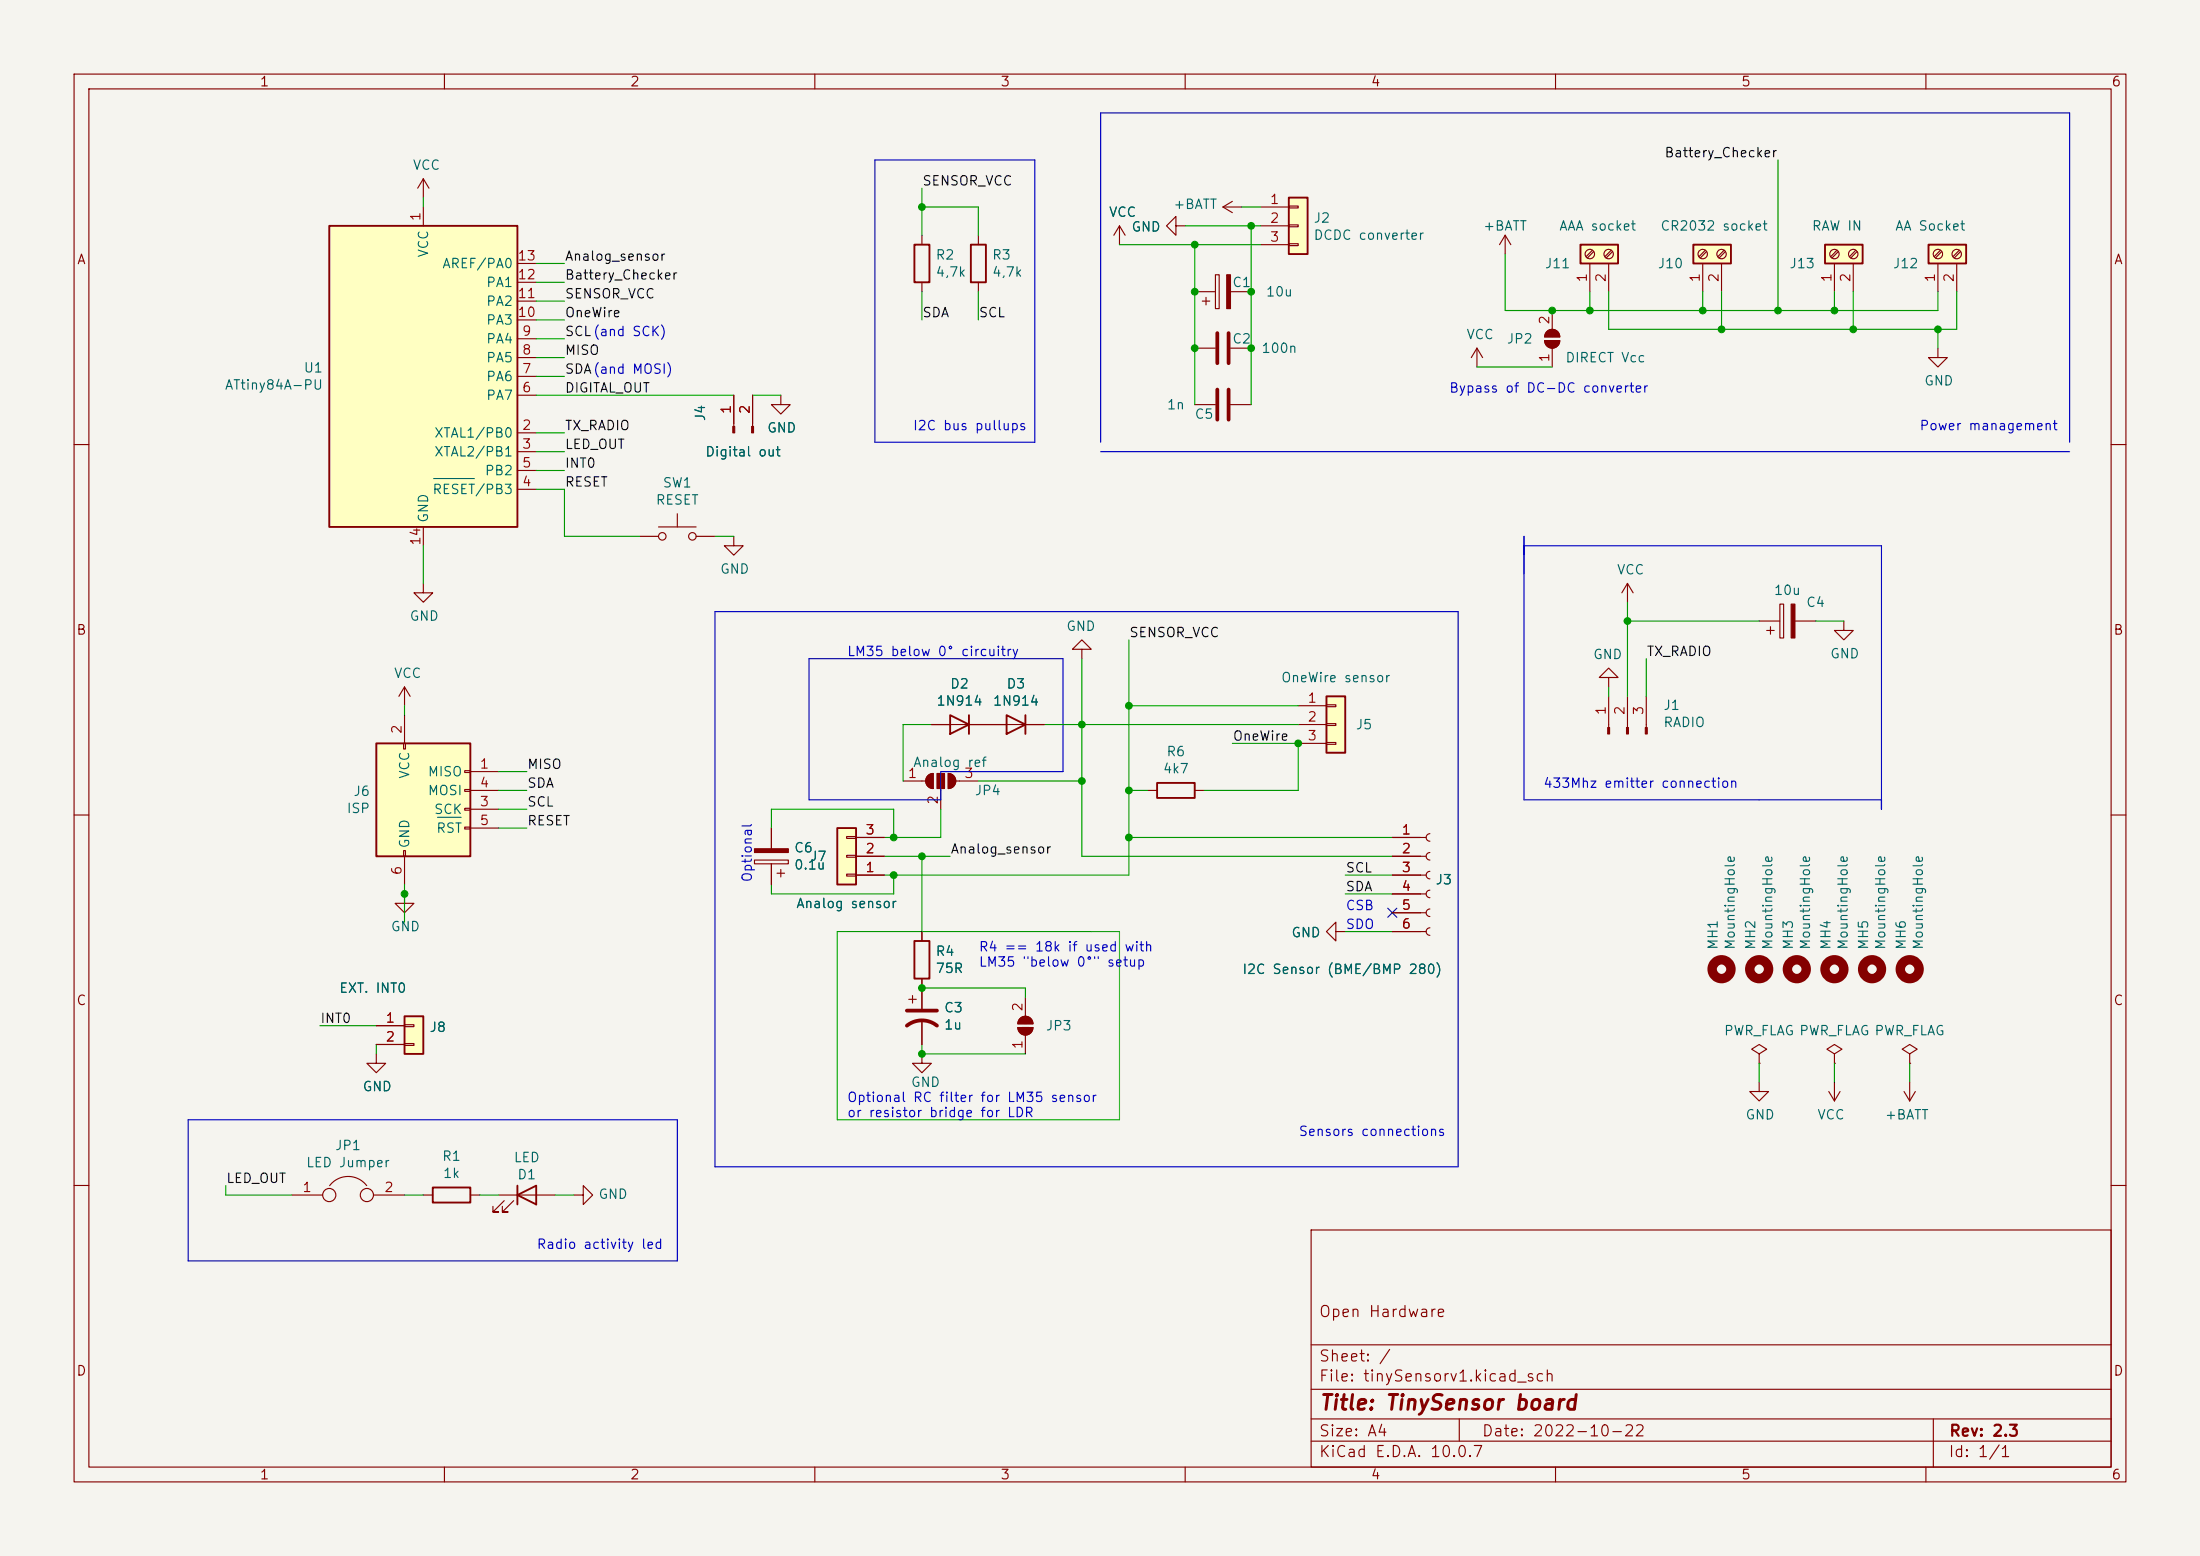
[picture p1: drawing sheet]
<svg xmlns="http://www.w3.org/2000/svg" width="297mm" height="210mm" viewBox="0 0 297 210" stroke-linecap="round" stroke-linejoin="round" font-family="sans-serif">
<path d="M0 0h297v210h-297z" fill="#f5f4ef" stroke="#f5f4ef" stroke-width=".14"/>
<g fill="none" stroke="#840000" stroke-width=".15">
<path d="M10 10h277v190h-277zM12 12h273v186h-273zM60 10v2M110 10v2M160 10v2M210 10v2M260 10v2M10 60h2M285 60h2M10 110h2M285 110h2M10 160h2"/>
<path d="M177 166h108v32h-108zM285 160h2M60 198v2M110 198v2M160 198v2M177 194.5h108M177 191.5h108M177 187.5h108M177 181.5h108M197 191.5v3M210 198v2M260 198v2"/>
<path d="M261 191.5v6.5"/>
</g>
<path d="M213.4 33h5v2.6h-5z" fill="#ffffc2"/>
<path d="M213.4 33h5v2.6h-5z" fill="none" stroke="#840000" stroke-width=".25"/>
<g fill="none" stroke="#840000" stroke-width=".15">
<path d="M214.6 35.6v3.8M215 33.8l-.9 .8M215.1 34l-.8 .8M217.2 35.6v3.8M217.5 33.8l-.8 .8M217.7 34l-.9 .8"/>
<circle cx="214.6" cy="34.3" r=".63"/>
<circle cx="217.2" cy="34.3" r=".63"/>
</g>
<path d="M174 26.7h2.5v7.6h-2.5z" fill="#ffffc2"/>
<path d="M174 26.7h2.5v7.6h-2.5z" fill="none" stroke="#840000" stroke-width=".25"/>
<path d="M170.2 27.9h3.8M170.2 30.5h3.8M170.2 33h3.8M174 27.8h1.3v.3h-1.3zM174 30.4h1.3v.2h-1.3zM174 32.9h1.3v.2h-1.3z" fill="none" stroke="#840000" stroke-width=".15"/>
<path d="M44.4 30.5h25.4v40.6h-25.4z" fill="#ffffc2"/>
<path d="M44.4 30.5h25.4v40.6h-25.4z" fill="none" stroke="#840000" stroke-width=".25"/>
<g fill="none" stroke="#840000" stroke-width=".15">
<path d="M57.1 27.9v2.6M69.8 38.1h2.6M69.8 35.6h2.6M69.8 58.4h2.6M69.8 53.3h2.6M69.8 50.8h2.6M69.8 48.3h2.6M69.8 45.7h2.6M69.8 43.2h2.6M69.8 40.6h2.6M57.1 71.1v2.6M69.8 61h2.6"/>
<path d="M69.8 66h2.6M69.8 63.5h2.6"/>
</g>
<path d="M58.5 64.6h5.5" fill="none" stroke="#006464" stroke-width=".15"/>
<path d="M260.3 33h5.1v2.6h-5.1z" fill="#ffffc2"/>
<path d="M260.3 33h5.1v2.6h-5.1z" fill="none" stroke="#840000" stroke-width=".25"/>
<g fill="none" stroke="#840000" stroke-width=".15">
<path d="M261.6 35.6v3.8M262 33.8l-.9 .8M262.1 34l-.8 .8M264.2 35.6v3.8M264.5 33.8l-.8 .8M264.7 34l-.9 .8M261.6 47v1.3h1.3l-1.3 1.2-1.3-1.2h1.3"/>
<circle cx="261.6" cy="34.3" r=".63"/>
<circle cx="264.2" cy="34.3" r=".63"/>
</g>
<path d="M246.4 33h5.1v2.6h-5.1z" fill="#ffffc2"/>
<path d="M123.4 33h2.1v5.1h-2.1zM131.1 33h2v5.1h-2zM246.4 33h5.1v2.6h-5.1z" fill="none" stroke="#840000" stroke-width=".25"/>
<g fill="none" stroke="#840000" stroke-width=".15">
<path d="M124.5 31.8v1.2M124.5 38.1v1.3M132.1 31.8v1.2M132.1 38.1v1.3M158.7 30.5v-1.3l-1.2 1.3 1.2 1.3v-1.3h1.3M203.2 31.8l-.8 1.2M203.2 31.8l.8 1.2M203.2 31.8v2.5M247.6 35.6v3.8M248 33.8l-.9 .8M248.2 34l-.9 .8M250.2 35.6v3.8"/>
<path d="M250.5 33.8l-.8 .8M250.7 34l-.8 .8M99.1 53.3v4.3M101.6 53.3v4.3M86.4 72.4h2.5M88.9 71.1h5.1M91.4 69.3v1.8M94 72.4h2.5"/>
<circle cx="247.6" cy="34.3" r=".63"/>
<circle cx="250.2" cy="34.3" r=".63"/>
<circle cx="89.4" cy="72.4" r=".51"/>
<circle cx="93.5" cy="72.4" r=".51"/>
</g>
<g fill="#840000" stroke="#840000" stroke-width=".15">
<path d="M98.9 57.6h.3v.8h-.3z"/>
<path d="M101.5 57.6h.2v.8h-.2z"/>
</g>
<path d="M228.6 33h5.1v2.6h-5.1z" fill="#ffffc2"/>
<path d="M228.6 33h5.1v2.6h-5.1z" fill="none" stroke="#840000" stroke-width=".25"/>
<g fill="none" stroke="#840000" stroke-width=".15">
<path d="M229.9 35.6v3.8M230.2 33.8l-.8 .8M230.4 34l-.9 .8M232.4 35.6v3.8M232.7 33.8l-.8 .8M232.9 34l-.8 .8M105.4 53.3v1.3h1.3l-1.3 1.3-1.3-1.3h1.3M54.6 92.7l-.8 1.3M54.6 92.7l.8 1.3M54.6 92.7v2.6M237.5 83.8h2.8M238.5 85.1h1"/>
<path d="M239 84.6v1M240.3 81.5h.5v4.6h-.5zM242.3 83.8h2.8M248.9 83.8v1.3h1.3l-1.3 1.3-1.3-1.3h1.3"/>
<circle cx="229.9" cy="34.3" r=".63"/>
<circle cx="232.4" cy="34.3" r=".63"/>
</g>
<path d="M241.8 81.5h.5v4.6h-.5z" fill="#840000" stroke="#840000" stroke-width=".15"/>
<circle cx="232.4" cy="130.8" r="1.27" fill="none" stroke="#840000" stroke-width="1.3"/>
<path d="M50.8 100.3h12.7v15.3h-12.7z" fill="#ffffc2"/>
<g fill="none" stroke="#840000" stroke-width=".15">
<path d="M161.3 47h2.8M161.3 54.6h2.8M166.1 47h2.8M166.1 54.6h2.8M199.4 47l-.8 1.3M199.4 47l.8 1.3M199.4 47v2.5M57.1 78.7v1.3h1.3l-1.3 1.3-1.2-1.3h1.2M99.1 72.4v1.3h1.2l-1.2 1.2-1.3-1.2h1.3M54.6 96.5v3.8M125.7 97.8h7.6M146 87.6h1.3l-1.3-1.2-1.2 1.2h1.2v1.3"/>
<path d="M54.5 100.3h.2v.8h-.2zM54.5 114.8h.2v.8h-.2zM54.6 115.6v3.8M62.7 104h.8v.3h-.8zM62.7 106.6h.8v.2h-.8zM62.7 109.1h.8v.2h-.8zM62.7 111.6h.8v.3h-.8zM63.5 104.1h3.8M63.5 109.2h3.8M63.5 106.7h3.8M63.5 111.8h3.8M154.9 106.7h1.3"/>
<path d="M161.3 106.7h1.3M188 113h4.5M188 115.6h4.5M188 118.1h4.5M193 112.5a.51 .51 0 0 0-.5 .5 .51 .51 0 0 0 .5 .5M193 115.1a.51 .51 0 0 0-.5 .5 .51 .51 0 0 0 .5 .5M193 117.6a.51 .51 0 0 0-.5 .5 .51 .51 0 0 0 .5 .5M122.7 134.9h1M123.2 134.4v1M124.5 133.4v2.7M124.5 137.7v3.3M180.3 125.7v-1.2l-1.2 1.2 1.2 1.3v-1.3h1.3"/>
<path d="M188 120.7h4.5M188 123.2h4.5M188 125.7h4.5M193 120.1a.51 .51 0 0 0-.5 .6 .51 .51 0 0 0 .5 .5M193 122.7a.51 .51 0 0 0-.5 .5 .51 .51 0 0 0 .5 .5M193 125.2a.51 .51 0 0 0-.5 .5 .51 .51 0 0 0 .5 .5"/>
</g>
<path d="M128.3 96.5l2.5 1.3-2.5 1.3zM130.8 96.5v2.6M50.8 100.3h12.7v15.3h-12.7zM156.2 105.7h5.1v2h-5.1z" fill="none" stroke="#840000" stroke-width=".25"/>
<path d="M59.1 110.3h3.2" fill="none" stroke="#006464" stroke-width=".15"/>
<path d="M164.3 45v4M164.3 52.6v4M165.9 45v4M165.9 52.6v4M122.4 138.4a3.3 3.3 0 0 1 4.1 0M122.4 136.4h4.1" fill="none" stroke="#840000" stroke-width=".51"/>
<path d="M179.1 94h2.5v7.6h-2.5z" fill="#ffffc2"/>
<path d="M135.9 96.5l2.5 1.3-2.5 1.3zM138.4 96.5v2.6M179.1 94h2.5v7.6h-2.5zM123.4 127h2.1v5.1h-2.1z" fill="none" stroke="#840000" stroke-width=".25"/>
<g fill="none" stroke="#840000" stroke-width=".15">
<path d="M57.1 24.1l-.7 1.3M57.1 24.1l.8 1.3M57.1 24.1v2.6M151.1 30.5l-.7 1.3M151.1 30.5l.8 1.3M151.1 30.5v2.5M161.3 39.4h2.8M164.1 37.1h.5v4.6h-.5zM165.1 27.9l1.3 .8M165.1 27.9h2.5M166.1 39.4h2.8M166.4 27.2l-1.3 .7"/>
<path d="M162.3 40.6h1M162.8 40.1v1M208.5 46h2.1a1.02 1.02 0 0 1-1.1 1 1.02 1.02 0 0 1-1-1zM208.8 44.8a1.02 1.02 0 0 1 1.1-.3 1.02 1.02 0 0 1 .7 1h-2.1l.1-.5zM209.5 41.9v2.6M209.5 47v2.5M133.3 97.8h7.7M175.3 95.3h3.8M175.3 97.8h3.8M179.1 95.1h1.2v.3h-1.2zM179.1 97.7h1.2v.2h-1.2zM217.2 94v4.2"/>
<path d="M219.7 94v4.2M222.2 94v4.2M121.9 105.4h3.1M125.3 104.7l.3-.2 .4-.1v2a1.02 1.02 0 0 1-.9-.6 1.02 1.02 0 0 1 .2-1.1zM127 106.4v2.8M128 104.4a1.02 1.02 0 0 1 1 1 1.02 1.02 0 0 1-1 1zM129 105.4h3.1M175.3 100.3h3.8M179.1 100.2h1.2v.3h-1.2zM124.5 125.7v1.3M124.5 132.1v1.3M137.4 138.7h2a1.02 1.02 0 0 1-1 1 1.02 1.02 0 0 1-1-1z"/>
<path d="M137.7 137.5a1.02 1.02 0 0 1 1.1-.3 1.02 1.02 0 0 1 .6 1h-2l.1-.4zM138.4 134.6v2.6M138.4 139.7v2.5M124.5 142.2v1.3h1.2l-1.2 1.3-1.3-1.3h1.3M237.5 142.2l1-.6-1-.6-1 .6 1 .6v1.3M237.5 143.5h.1M237.5 146.1v1.2h1.3l-1.3 1.3-1.3-1.3h1.3M39.4 161.3h4.2M44.5 160a3.1 3.1 0 0 1 5 0M50.4 161.3h4.2M77.5 161.3h1.2v-1.3l1.3 1.3-1.3 1.3v-1.3"/>
<circle cx="44.4" cy="161.3" r=".89"/>
<circle cx="49.5" cy="161.3" r=".89"/>
</g>
<g fill="#840000" stroke="#840000" stroke-width=".15">
<path d="M137.4 138.7h2a1.02 1.02 0 0 1-1 1 1.02 1.02 0 0 1-1-1z"/>
<path d="M137.7 137.5a1.02 1.02 0 0 1 1.1-.3 1.02 1.02 0 0 1 .6 1h-2l.1-.4z"/>
<path d="M165.6 37.1h.5v4.6h-.5z"/>
<path d="M125.3 104.7l.3-.2 .4-.1v2a1.02 1.02 0 0 1-.9-.6 1.02 1.02 0 0 1 .2-1.1z"/>
<path d="M126.5 104.4h1v2h-1z"/>
<path d="M128 104.4a1.02 1.02 0 0 1 1 1 1.02 1.02 0 0 1-1 1z"/>
<path d="M208.5 46h2.1a1.02 1.02 0 0 1-1.1 1 1.02 1.02 0 0 1-1-1z"/>
<path d="M208.8 44.8a1.02 1.02 0 0 1 1.1-.3 1.02 1.02 0 0 1 .7 1h-2.1l.1-.5z"/>
<path d="M217 98.2h.3v.9h-.3z"/>
<path d="M219.6 98.2h.2v.9h-.2z"/>
<path d="M222.1 98.2h.3v.9h-.3z"/>
</g>
<g fill="none" stroke="#840000" stroke-width="1.3">
<circle cx="242.6" cy="130.8" r="1.27"/>
<circle cx="257.8" cy="130.8" r="1.27"/>
</g>
<path d="M54.6 137.2h2.5v5h-2.5z" fill="#ffffc2"/>
<path d="M54.6 137.2h2.5v5h-2.5zM69.8 161.3l2.6-1.3v2.6zM69.8 160v2.6" fill="none" stroke="#840000" stroke-width=".25"/>
<path d="M50.8 138.4h3.8M54.6 138.3h1.3v.3h-1.3zM50.8 142.2v1.3h1.3l-1.3 1.3-1.3-1.3h1.3M50.8 141h3.8M54.6 140.8h1.3v.3h-1.3zM257.8 142.2l1-.6-1-.6-1 .6 1 .6v1.3M257.8 143.5h.1M67.3 161.3h7.6M68.1 162.1l-1.6 1.5h.8h-.8v-.8M69.3 162.1l-1.5 1.5h.8h-.8v-.8" fill="none" stroke="#840000" stroke-width=".15"/>
<path d="M113 111.8h2.6v7.6h-2.6z" fill="#ffffc2"/>
<path d="M113 111.8h2.6v7.6h-2.6zM58.4 160.3h5.1v2h-5.1z" fill="none" stroke="#840000" stroke-width=".25"/>
<g fill="none" stroke="#840000" stroke-width=".15">
<path d="M99.1 53.3v3.9M101.6 53.3v3.9M219.7 78.7l-.8 1.3M219.7 78.7l.8 1.3M219.7 78.7v2.6M125.7 97.8h2.6M130.8 97.8h5.1M138.4 97.8h2.6M217.2 91.4h1.2l-1.2-1.2-1.3 1.2h1.3v1.3M101.9 116.1h4.5v.5h-4.5zM104.1 111.8v2.8M104.1 116.6v2.8"/>
<path d="M104.9 117.9h1M105.4 117.3v1.1M114.3 118h1.3v.2h-1.3zM114.3 115.4h1.3v.3h-1.3zM114.3 112.9h1.3v.3h-1.3zM115.6 118.1h3.8M115.6 115.6h3.8M115.6 113h3.8M188 118.1h3.8M188 115.6h3.8M188 113h3.8M50.8 138.4h3.8"/>
<path d="M54.6 120.7v1.2h1.3l-1.3 1.3-1.3-1.3h1.3M124.5 125.7v1.3M124.5 132.1v4M124.5 137.7v3.3M188 120.7h3.8M188 123.2h3.8M188 125.7h3.8M50.8 141h3.8M246.9 147.3l.7 1.3M247.6 142.2l1.1-.6-1.1-.6-1 .6 1 .6v1.3M247.6 143.5h.1M247.6 146.1v2.5"/>
<path d="M248.4 147.3l-.8 1.3M257 147.3l.8 1.3M257.8 146.1v2.5M258.6 147.3l-.8 1.3M57.1 161.3h1.3M63.5 161.3h1.3"/>
</g>
<g fill="none" stroke="#840000" stroke-width="1.3">
<circle cx="237.5" cy="130.8" r="1.27"/>
<circle cx="247.6" cy="130.8" r="1.27"/>
<circle cx="252.7" cy="130.8" r="1.27"/>
</g>
<path d="M101.9 114.6h4.5v.5h-4.5z" fill="#840000" stroke="#840000" stroke-width=".15"/>
<path d="M118.1 21.6h21.6v38.1h-21.6zM148.6 59.7v-44.5h130.8v44.5M148.6 61h130.8M205.7 72.4v35.6h48.3M205.7 73.7h48.3v35.5M96.5 82.6h100.3v74.9h-100.3zM109.2 88.9h34.3v15.2h-16.5v3.9h-17.8zM25.4 151.1h66v19.1h-66z" fill="none" stroke="#0000c2" stroke-width=".15"/>
<path d="M147.3 125.7h-34.3v25.4h38.1" fill="none" stroke="#00c200" stroke-width=".15"/>
<path d="M151.1 125.7v25.4" fill="none" stroke="#72c200" stroke-width=".15"/>
<path d="M147.3 125.7h3.8" fill="none" stroke="#07c200" stroke-width=".15"/>
<g fill="none" stroke="#009600" stroke-width=".15">
<path d="M57.1 26.7v1.2M72.4 38.1h3.8M72.4 35.6h3.8M124.5 27.9h7.6v3.9M124.5 25.4v6.4M124.5 39.4v3.8M132.1 39.4v3.8M151.1 33h19.1M160 30.5h10.2M161.3 33v21.6M167.6 27.9h2.6M168.9 30.5v24.1"/>
<path d="M203.2 34.3v7.6h58.4v-2.5M214.6 39.4v2.5M217.2 39.4v5.1h47v-5.1M229.9 39.4v2.5M232.4 39.4v5.1M240 21.6v20.3M247.6 39.4v2.5M250.2 39.4v5.1M72.4 53.3h26.7M72.4 58.4h3.8M72.4 43.2h3.8M72.4 50.8h3.8"/>
<path d="M72.4 48.3h3.8M72.4 40.6h3.8M72.4 45.7h3.8M101.6 53.3h3.8M199.4 49.5h10.1M261.6 44.5v2.5M57.1 73.7v5M72.4 66h3.8v6.4h10.2M72.4 61h3.8M72.4 63.5h3.8M96.5 72.4h2.6M54.6 95.3v1.2"/>
<path d="M125.7 97.8h-3.8v7.6M141 97.8h34.3M146 88.9v26.7h42M152.4 86.4v31.7h-33M152.4 95.3h22.9M217.2 92.7v1.3M219.7 81.3v12.7M219.7 83.8h17.8M222.2 88.9v5.1M245.1 83.8h3.8M54.6 119.4v5.1M67.3 106.7h3.8"/>
<path d="M67.3 104.1h3.8M67.3 109.2h3.8M67.3 111.8h3.8M104.1 111.8v-2.6h16.5v3.8M119.4 115.6h8.9M120.6 118.1v2.6h-16.5v-1.3M124.5 115.6v10.1M127 109.2v3.8h-7.6M132.1 105.4h13.9M152.4 113h35.6M152.4 106.7h2.5M166.4 100.3h8.9v6.4h-12.7"/>
<path d="M181.6 118.1h6.4M43.2 138.4h7.6M124.5 133.4h13.9v1.2M181.6 125.7h6.4M181.6 120.7h6.4M50.8 141v1.2M124.5 141v1.2h13.9M237.5 143.5v2.6M247.6 143.5v2.6M257.8 143.5v2.6M30.5 160v1.3h8.9M54.6 161.3h2.5"/>
<path d="M64.8 161.3h2.5M74.9 161.3h2.6"/>
</g>
<path d="M187.4 122.6l1.2 1.2M188.6 122.6l-1.2 1.2" fill="none" stroke="#000084" stroke-width=".15"/>
<g fill="#009600" stroke="#009600" stroke-width=".14">
<circle cx="54.6" cy="120.7" r=".46"/>
<circle cx="120.6" cy="113" r=".46"/>
<circle cx="124.5" cy="142.2" r=".46"/>
<circle cx="120.6" cy="118.1" r=".46"/>
<circle cx="161.3" cy="33" r=".46"/>
<circle cx="124.5" cy="27.9" r=".46"/>
<circle cx="124.5" cy="133.4" r=".46"/>
<circle cx="124.5" cy="115.6" r=".46"/>
<circle cx="146" cy="97.8" r=".46"/>
<circle cx="146" cy="105.4" r=".46"/>
<circle cx="152.4" cy="95.3" r=".46"/>
<circle cx="247.6" cy="41.9" r=".46"/>
<circle cx="250.2" cy="44.5" r=".46"/>
<circle cx="240" cy="41.9" r=".46"/>
<circle cx="214.6" cy="41.9" r=".46"/>
<circle cx="209.5" cy="41.9" r=".46"/>
<circle cx="219.7" cy="83.8" r=".46"/>
<circle cx="229.9" cy="41.9" r=".46"/>
<circle cx="232.4" cy="44.5" r=".46"/>
<circle cx="261.6" cy="44.5" r=".46"/>
<circle cx="168.9" cy="47" r=".46"/>
<circle cx="152.4" cy="113" r=".46"/>
<circle cx="152.4" cy="106.7" r=".46"/>
<circle cx="175.3" cy="100.3" r=".46"/>
<circle cx="168.9" cy="39.4" r=".46"/>
<circle cx="161.3" cy="39.4" r=".46"/>
<circle cx="161.3" cy="47" r=".46"/>
<circle cx="168.9" cy="30.5" r=".46"/>
</g>
<text font-size="2" fill="#840000" x="178" y="190.8">Title: TinySensor board</text>
<g font-size="1.5" fill="#840000">
<text x="178" y="178.1">Open Hardware</text>
<text x="178" y="184.1">Sheet: /</text>
<text x="178" y="186.8">File: tinySensorv1.kicad_sch</text>
<text x="178" y="197">KiCad E.D.A. 10.0.7</text>
<text x="178" y="194.2">Size: A4</text>
<text x="200" y="194.2">Date: 2022-10-22</text>
<text x="263" y="197">Id: 1/1</text>
<text x="263" y="194.2">Rev: 2.3</text>
</g>
<g font-size="1.3" fill="#840000">
<text x="35" y="12">1</text>
<text x="85" y="12">2</text>
<text x="135" y="12">3</text>
<text x="185" y="12">4</text>
<text x="235" y="12">5</text>
<text x="285" y="12">6</text>
<text x="10.3" y="36">A</text>
<text x="285.3" y="36">A</text>
<text x="10.2" y="86">B</text>
<text x="285.2" y="86">B</text>
<text x="10.2" y="136">C</text>
<text x="285.2" y="136">C</text>
<text x="10.2" y="186">D</text>
<text x="285.2" y="186">D</text>
<text x="35" y="200">1</text>
<text x="85" y="200">2</text>
<text x="135" y="200">3</text>
<text x="185" y="200">4</text>
<text x="235" y="200">5</text>
<text x="285" y="200">6</text>
</g>
<g font-size="1.3" fill="#006464">
<text x="55.6" y="23.2">VCC</text>
<text x="149.6" y="29.6">VCC</text>
<text x="158.3" y="28.5">+BATT</text>
<text x="58.1" y="34.8" transform="rotate(-90 58.1 34.8)">VCC</text>
<text x="126.2" y="35.4">R2</text>
<text x="133.8" y="35.4">R3</text>
<text x="152.7" y="31.6">GND</text>
<text x="177.3" y="30.4">J2</text>
<text x="177.3" y="32.7">DCDC converter</text>
<text x="200.1" y="31.4">+BATT</text>
<text x="210.4" y="31.4">AAA socket</text>
<text x="224.1" y="31.4">CR2032 socket</text>
<text x="244.5" y="31.4">RAW IN</text>
<text x="255.8" y="31.4">AA Socket</text>
<text x="59.6" y="36.5">AREF/PA0</text>
<text x="65.5" y="41.6">PA2</text>
<text x="65.5" y="39.1">PA1</text>
<text x="126.2" y="37.7">4,7k</text>
<text x="133.8" y="37.7">4,7k</text>
<text x="166.3" y="39.1">C1</text>
<text x="170.8" y="40.3">10u</text>
<text x="208.5" y="36.5">J11</text>
<text x="223.7" y="36.5">J10</text>
<text x="241.5" y="36.5">J13</text>
<text x="255.5" y="36.5">J12</text>
<text x="65.5" y="46.7">PA4</text>
<text x="65.5" y="44.1">PA3</text>
<text x="166.3" y="46.7">C2</text>
<text x="170.2" y="48">100n</text>
<text x="197.9" y="46.1">VCC</text>
<text x="203.3" y="46.7">JP2</text>
<text x="30.3" y="52.9">ATtiny84A-PU</text>
<text x="40.9" y="50.6">U1</text>
<text x="65.5" y="51.8">PA6</text>
<text x="65.5" y="49.2">PA5</text>
<text x="211.2" y="49.2">DIRECT Vcc</text>
<text x="259.7" y="52.3">GND</text>
<text x="58.5" y="59.4">XTAL1/PB0</text>
<text x="65.5" y="54.3">PA7</text>
<text x="95.5" y="56.9" transform="rotate(-90 95.5 56.9)">J4</text>
<text x="103.5" y="58.7">GND</text>
<text x="157.4" y="55.6">1n</text>
<text x="161.2" y="56.8">C5</text>
<text x="58.5" y="61.9">XTAL2/PB1</text>
<text x="65.4" y="64.5">PB2</text>
<text x="95.1" y="61.9">Digital out</text>
<text x="58.1" y="70.6" transform="rotate(-90 58.1 70.6)">GND</text>
<text x="58.3" y="67">RESET/PB3</text>
<text x="88.4" y="68.4">RESET</text>
<text x="89.4" y="66.1">SW1</text>
<text x="97.1" y="77.7">GND</text>
<text x="218.2" y="77.8">VCC</text>
<text x="239.4" y="80.6">10u</text>
<text x="243.7" y="82.2">C4</text>
<text x="55.2" y="84.1">GND</text>
<text x="143.9" y="85.5">GND</text>
<text x="215" y="89.3">GND</text>
<text x="247" y="89.2">GND</text>
<text x="53.1" y="91.8">VCC</text>
<text x="126.3" y="95.6">1N914</text>
<text x="128.2" y="93.2">D2</text>
<text x="133.9" y="95.6">1N914</text>
<text x="135.8" y="93.2">D3</text>
<text x="172.9" y="92.4">OneWire sensor</text>
<text x="182.9" y="98.8">J5</text>
<text x="224.5" y="96.1">J1</text>
<text x="224.5" y="98.4">RADIO</text>
<text x="47.6" y="107.7">J6</text>
<text x="55.6" y="105.2" transform="rotate(-90 55.6 105.2)">VCC</text>
<text x="57.7" y="105.1">MISO</text>
<text x="57.7" y="107.6">MOSI</text>
<text x="123.2" y="103.8">Analog ref</text>
<text x="131.5" y="107.6">JP4</text>
<text x="156.9" y="104.7">4k7</text>
<text x="157.4" y="102.4">R6</text>
<text x="46.7" y="110.1">ISP</text>
<text x="58.5" y="110.2">SCK</text>
<text x="58.8" y="112.7">RST</text>
<text x="55.6" y="114.6" transform="rotate(-90 55.6 114.6)">GND</text>
<text x="107.1" y="115.4">C6</text>
<text x="107.1" y="117.7">0.1u</text>
<text x="109.3" y="116.5">J7</text>
<text x="193.7" y="119.7">J3</text>
<text x="107.4" y="122.9">Analog sensor</text>
<text x="52.7" y="126">GND</text>
<text x="126.2" y="129.3">R4</text>
<text x="126.2" y="131.6">75R</text>
<text x="167.6" y="131.8">I2C Sensor (BME/BMP 280)</text>
<text x="174.3" y="126.8">GND</text>
<text x="232.2" y="128.3" transform="rotate(-90 232.2 128.3)">MH1</text>
<text x="234.5" y="128.3" transform="rotate(-90 234.5 128.3)">MountingHole</text>
<text x="237.3" y="128.3" transform="rotate(-90 237.3 128.3)">MH2</text>
<text x="239.6" y="128.3" transform="rotate(-90 239.6 128.3)">MountingHole</text>
<text x="242.4" y="128.3" transform="rotate(-90 242.4 128.3)">MH3</text>
<text x="244.7" y="128.3" transform="rotate(-90 244.7 128.3)">MountingHole</text>
<text x="247.4" y="128.3" transform="rotate(-90 247.4 128.3)">MH4</text>
<text x="249.8" y="128.3" transform="rotate(-90 249.8 128.3)">MountingHole</text>
<text x="252.5" y="128.3" transform="rotate(-90 252.5 128.3)">MH5</text>
<text x="254.8" y="128.3" transform="rotate(-90 254.8 128.3)">MountingHole</text>
<text x="257.6" y="128.3" transform="rotate(-90 257.6 128.3)">MH6</text>
<text x="259.9" y="128.3" transform="rotate(-90 259.9 128.3)">MountingHole</text>
<text x="45.7" y="134.3">EXT. INT0</text>
<text x="127.4" y="137">C3</text>
<text x="57.9" y="139.6">J8</text>
<text x="127.4" y="139.3">1u</text>
<text x="141.1" y="139.4">JP3</text>
<text x="232.6" y="140.1">PWR_FLAG PWR_FLAG PWR_FLAG</text>
<text x="48.9" y="147.6">GND</text>
<text x="122.9" y="147">GND</text>
<text x="45.1" y="155.5">JP1</text>
<text x="235.6" y="151.4">GND</text>
<text x="245.3" y="151.4">VCC</text>
<text x="254.4" y="151.4">+BATT</text>
<text x="41.2" y="157.9">LED Jumper</text>
<text x="59.6" y="157">R1</text>
<text x="59.7" y="159.3">1k</text>
<text x="69.3" y="157.2">LED</text>
<text x="69.8" y="159.5">D1</text>
<text x="80.7" y="162.1">GND</text>
</g>
<g font-size="1.3" fill="#0f0f0f">
<text x="224.6" y="21.6">Battery_Checker</text>
<text x="124.4" y="25.4">SENSOR_VCC</text>
<text x="76.2" y="35.5">Analog_sensor</text>
<text x="76.2" y="38.1">Battery_Checker</text>
<text x="76.2" y="40.6">SENSOR_VCC</text>
<text x="76.2" y="45.7">SCL(and SCK)</text>
<text x="76.2" y="43.1">OneWire</text>
<text x="124.4" y="43.1">SDA</text>
<text x="132.1" y="43.1">SCL</text>
<text x="76.2" y="48.2">MISO</text>
<text x="76.2" y="53.3">DIGITAL_OUT</text>
<text x="76.2" y="50.8">SDA(and MOSI)</text>
<text x="76.2" y="58.4">TX_RADIO</text>
<text x="76.2" y="60.9">LED_OUT</text>
<text x="76.2" y="63.5">INT0</text>
<text x="76.2" y="66">RESET</text>
<text x="152.4" y="86.3">SENSOR_VCC</text>
<text x="222.2" y="88.9">TX_RADIO</text>
<text x="166.3" y="100.3">OneWire</text>
<text x="71.1" y="106.6">SDA</text>
<text x="71.1" y="104.1">MISO</text>
<text x="71.1" y="109.2">SCL</text>
<text x="71.1" y="111.7">RESET</text>
<text x="128.2" y="115.5">Analog_sensor</text>
<text x="181.6" y="118.1">SCL</text>
<text x="181.6" y="120.6">SDA</text>
<text x="43.2" y="138.4">INT0</text>
<text x="30.5" y="160">LED_OUT</text>
</g>
<g font-size="1.3" fill="#a90000">
<text x="57.1" y="29.9" transform="rotate(-90 57.1 29.9)">1</text>
<text x="171.4" y="27.9">1</text>
<text x="69.8" y="35.5">13</text>
<text x="171.4" y="30.4">2</text>
<text x="171.4" y="32.9">3</text>
<text x="69.8" y="40.6">11</text>
<text x="69.8" y="38">12</text>
<text x="214.5" y="38.2" transform="rotate(-90 214.5 38.2)">1</text>
<text x="217.1" y="38.2" transform="rotate(-90 217.1 38.2)">2</text>
<text x="229.8" y="38.2" transform="rotate(-90 229.8 38.2)">1</text>
<text x="232.3" y="38.2" transform="rotate(-90 232.3 38.2)">2</text>
<text x="247.6" y="38.2" transform="rotate(-90 247.6 38.2)">1</text>
<text x="250.1" y="38.2" transform="rotate(-90 250.1 38.2)">2</text>
<text x="261.5" y="38.2" transform="rotate(-90 261.5 38.2)">1</text>
<text x="264.1" y="38.2" transform="rotate(-90 264.1 38.2)">2</text>
<text x="69.8" y="43.1">10</text>
<text x="70.4" y="45.6">9</text>
<text x="209.5" y="43.9" transform="rotate(-90 209.5 43.9)">2</text>
<text x="70.4" y="53.3">6</text>
<text x="70.4" y="50.7">7</text>
<text x="70.4" y="48.2">8</text>
<text x="209.5" y="49" transform="rotate(-90 209.5 49)">1</text>
<text x="70.4" y="58.3">2</text>
<text x="99" y="56" transform="rotate(-90 99 56)">1</text>
<text x="101.5" y="56" transform="rotate(-90 101.5 56)">2</text>
<text x="70.4" y="60.9">3</text>
<text x="70.4" y="66">4</text>
<text x="70.4" y="63.4">5</text>
<text x="57.1" y="73.7" transform="rotate(-90 57.1 73.7)">14</text>
<text x="176.4" y="95.2">1</text>
<text x="54.5" y="99.2" transform="rotate(-90 54.5 99.2)">2</text>
<text x="176.4" y="97.7">2</text>
<text x="176.4" y="100.2">3</text>
<text x="217.1" y="96.6" transform="rotate(-90 217.1 96.6)">1</text>
<text x="219.6" y="96.6" transform="rotate(-90 219.6 96.6)">2</text>
<text x="222.2" y="96.6" transform="rotate(-90 222.2 96.6)">3</text>
<text x="64.7" y="104.1">1</text>
<text x="64.7" y="106.6">4</text>
<text x="122.5" y="105.3">1</text>
<text x="130.1" y="105.3">3</text>
<text x="64.7" y="109.1">3</text>
<text x="64.7" y="111.7">5</text>
<text x="116.7" y="112.9">3</text>
<text x="126.9" y="108.7" transform="rotate(-90 126.9 108.7)">2</text>
<text x="189.1" y="112.9">1</text>
<text x="54.5" y="118.2" transform="rotate(-90 54.5 118.2)">6</text>
<text x="116.7" y="118">1</text>
<text x="116.7" y="115.5">2</text>
<text x="189.1" y="115.5">2</text>
<text x="189.1" y="118">3</text>
<text x="189.1" y="120.6">4</text>
<text x="189.1" y="123.1">5</text>
<text x="189.1" y="125.6">6</text>
<text x="138.3" y="136.6" transform="rotate(-90 138.3 136.6)">2</text>
<text x="52" y="138.3">1</text>
<text x="52" y="140.9">2</text>
<text x="138.3" y="141.7" transform="rotate(-90 138.3 141.7)">1</text>
<text x="40.7" y="161.2">1</text>
<text x="51.8" y="161.2">2</text>
</g>
<g font-size="1.3" fill="#0000c2">
<text x="195.6" y="53.3">Bypass of DC-DC converter</text>
<text x="123.2" y="58.4">I2C bus pullups</text>
<text x="259.1" y="58.4">Power management</text>
<text x="114.3" y="88.9">LM35 below 0° circuitry</text>
<text x="208.3" y="106.7">433Mhz emitter connection</text>
<text x="101.8" y="119.2" transform="rotate(-90 101.8 119.2)">Optional</text>
<text x="181.6" y="123.2">CSB</text>
<text x="181.6" y="125.7">SDO</text>
<text x="132.1" y="128.7">R4 == 18k if used</text>
<text x="132.1" y="130.8">LM35 &quot;below 0°&quot; setup</text>
<text x="151.7" y="128.7">with</text>
<text x="114.3" y="149.1">Optional RC filter for LM35 sensor</text>
<text x="114.3" y="151.1">or resistor bridge for LDR</text>
<text x="175.2" y="153.6">Sensors connections</text>
<text x="72.4" y="168.9">Radio activity led</text>
</g>
</svg>
